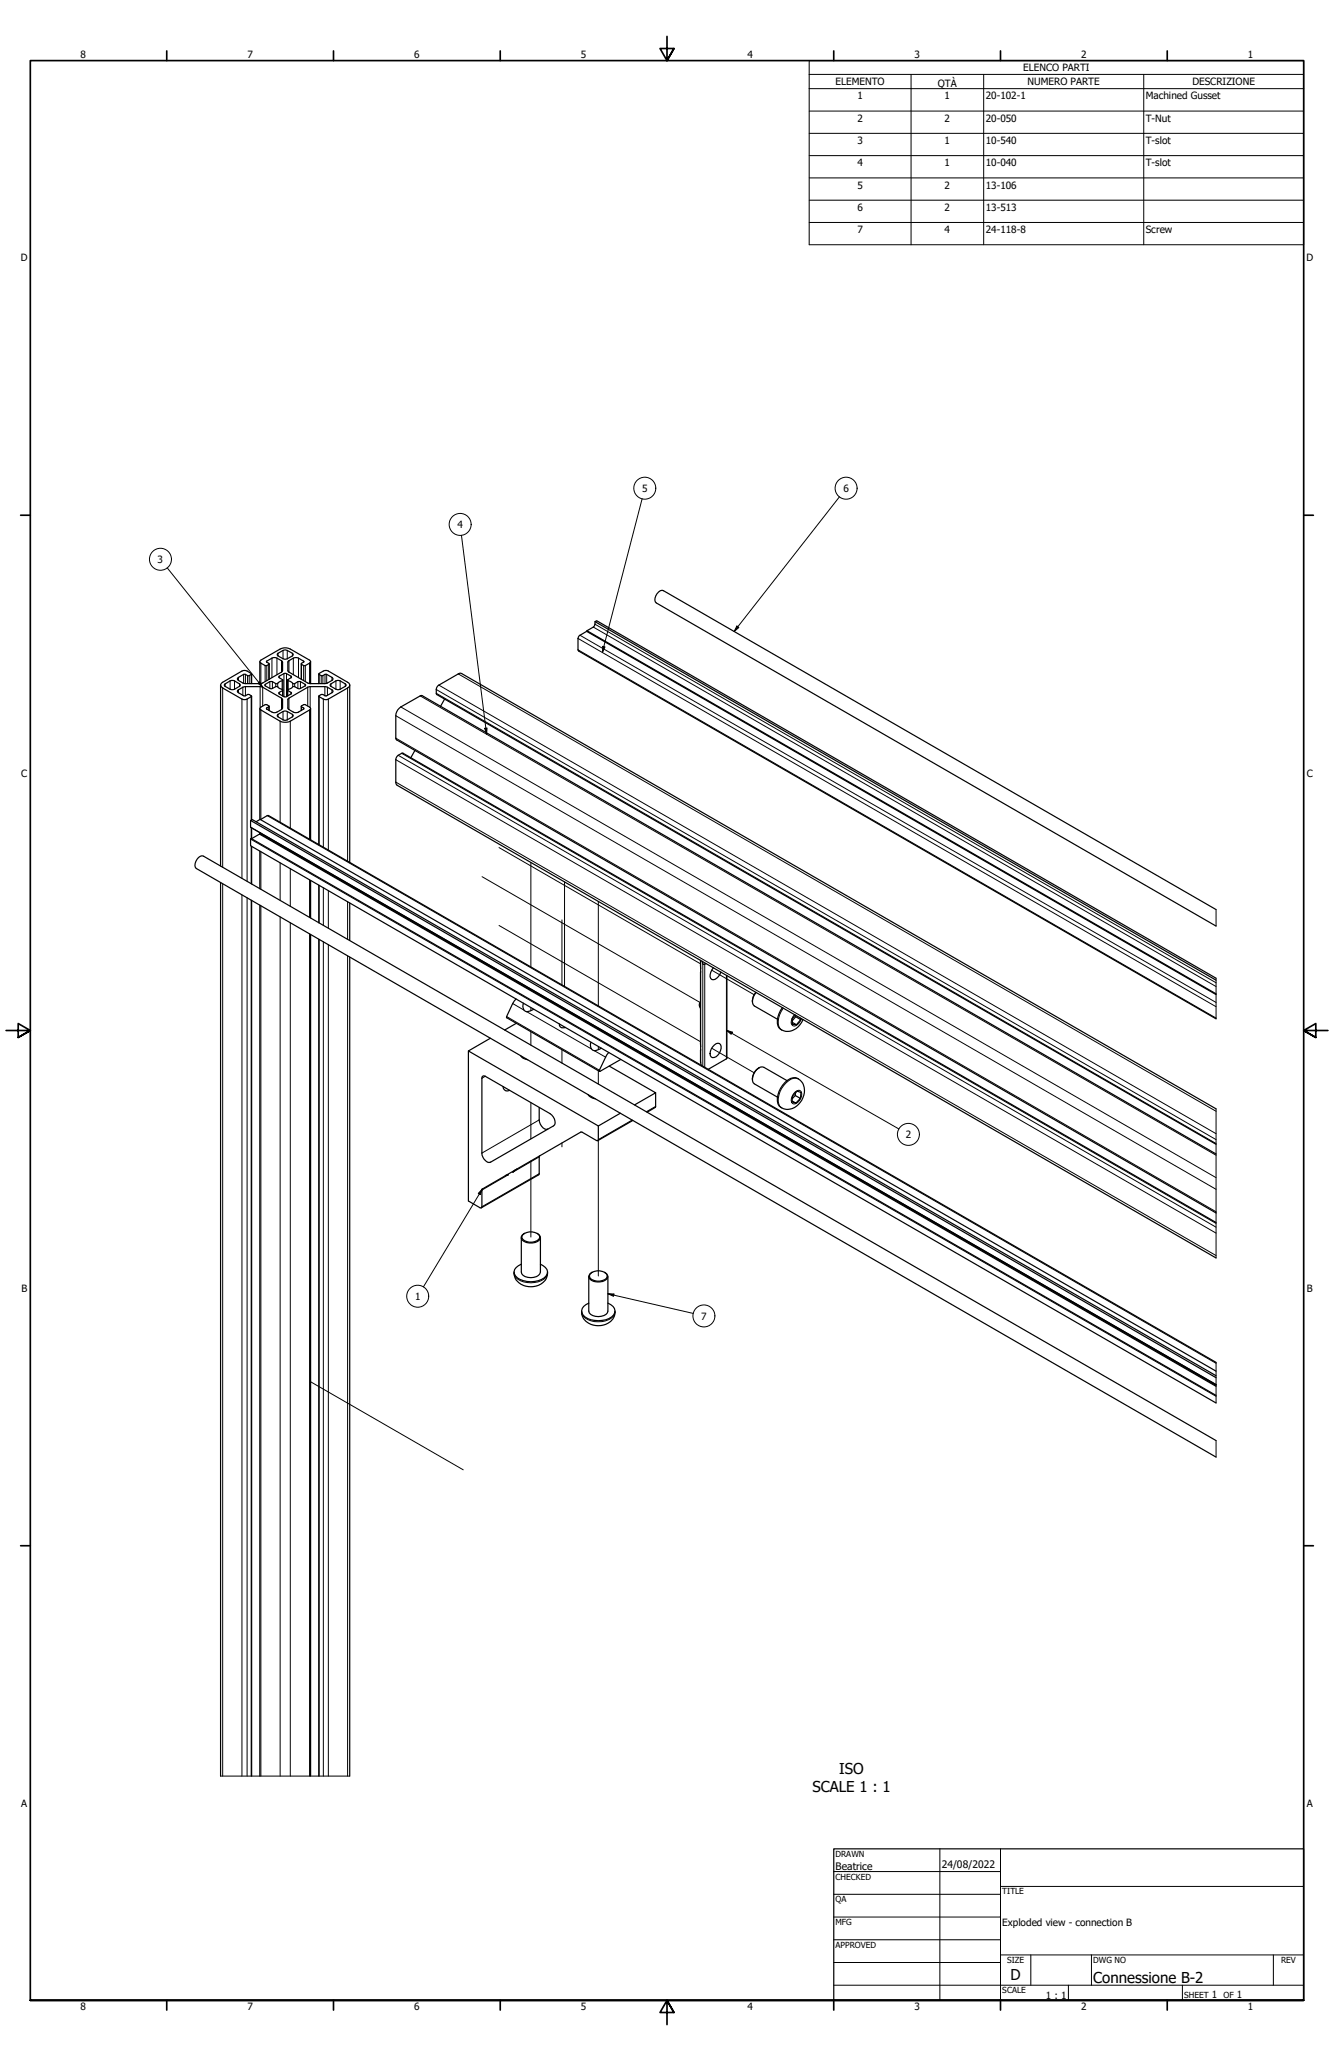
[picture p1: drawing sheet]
<svg xmlns="http://www.w3.org/2000/svg" width="559mm" height="864mm" viewBox="0 0 559 864" stroke-linecap="round" stroke-linejoin="round" font-family="sans-serif">
<!-- layer: Aggiustamento traccia (ANSI) -->
<g fill="none" stroke="#000" stroke-width=".42">
<path d="M209 355.2l84.4 48.7M201.9 367.3l91.3 52.8M222.4 361.4v43.7M236.5 369.5v43.8M250.6 377.7v43.7M209 387.8l84.4 48.7M235.4 385.4v27.3M298.1 406.5l17.8 10.3M222.4 422.1v1.4M222.4 432.3v5.6M235.4 439.9v5.6M250.6 438.5v1.3"/>
<path d="M298.1 439.2l17.8 10.3M250.6 448.6v5.6M222.4 462v15.2M235.4 478.9v1.7M250.6 477.8v56.9M222.4 486.5v31.9M130.1 579l64 36.9"/>
</g>
<!-- layer: Visibile sottile (ANSI) -->
<g fill="none" stroke="#000" stroke-width=".42">
<path d="M109.3 277.9v8.5M111.1 278.9v6.7M111.7 277.1v.3M111.8 278.9v6.3M112.6 278.4v6.3M113.9 275.8v8.2M116 275.8v6.9M116.5 273.7v1.1M117.9 276.9v4.7M118.6 272.5v3.5M120.3 272.5v3.5M121 276.9v4.7"/>
<path d="M122.5 273.7v1.1M122.9 275.8v6.9M125 275.8v8.2M126.3 278.4v6.3M127.2 277.1v.3M127.2 278.9v6.3M127.9 278.9v6.7M129.7 277.9v8.5M242.1 267.5l267.3 154.3M242.1 272.3l267.3 154.3M243 266.2l266.4 153.9M248.5 262.8l260.9 150.6"/>
<path d="M249.2 261.6l260.2 150.2M93.3 288.3v75.1M94.3 286.6v1M96.4 285.3v3.5M98.2 285.3v3.5M99.9 283.8v1.3M99.9 289.1v1.2M100.3 286.6v1M101.3 292.9v75.1M101.7 288v3.4M102 282.6v3.7M102.8 282.6v3.8"/>
<path d="M102.8 287.7v3.8M103.5 292.9v76.4M103.7 283.1v3.3M104.4 283.1v3.3M105.2 282.6v3.8M105.2 291.9v51.7M109 287.7v8.8M109.3 297.5v45.8M110 288v7.8M111.1 286.8v.6M111.7 296.7v.4M112.6 296.2v1.4"/>
<path d="M113 285.6v2.9M114.1 285.6v2.9M115.5 286.4v1.3M116.3 286.3v1.5M116.5 299.3v1.1M117 283.3v.7M117 290.1v.7M117.9 292.5v4.8M118.2 285.2v3.7M118.4 289.4v2.2M118.6 298.1v3.5M118.9 282.3v9.6"/>
<path d="M120 282.3v9.6M120.3 298.1v3.5M120.6 289.4v2.2M120.7 285.2v3.7M121 292.5v4.8M121.9 283.3v.7M121.9 290.1v.7M122.5 299.3v1.1M122.6 286.3v1.5M123.4 286.4v1.3M124.8 285.6v2.9M125.9 285.6v2.9"/>
<path d="M126.3 296.2v1.4M127.2 296.7v.4M127.8 286.8v.6M128.9 288v7.8M129.7 297.5v54.1M129.9 287.7v8.8M133.7 282.6v3.8M133.7 291.9v62M134.6 283.1v3.3M135.3 283.1v3.3M135.4 292.9v62.1M136.1 287.7v3.8"/>
<path d="M136.1 282.6v3.8M136.8 282.6v3.7M137.2 288v3.4M137.5 292.9v63.3M138.6 286.6v1M139.1 283.8v1.3M139.1 289.1v1.2M140.7 285.3v3.5M142.5 285.3v3.5M144.7 286.6v1M145.6 288.3v72.6M165.8 299.9l343.6 198.4"/>
<path d="M167.9 296.2l341.5 197.3M176 291.6l333.4 192.5M182.8 290.5l326.6 188.7M182.8 288.9l326.6 188.6M183.8 287.1l325.6 187.9M192 282.4l317.4 183.2M117.3 302.2v42.3M121.6 302.2v44.8M165.8 318.3l343.6 198.4M165.8 309.3l343.6 198.4M166.8 316.5l342.6 197.7M168.3 315.7l341.1 196.9"/>
<path d="M165.8 327.7l343.6 198.4M105 351.6l404.4 233.5M105 346.6l404.4 233.5M105.2 346.8v4.5M105.2 354.6v15.7M109.3 356.9v15.7M112 341.8l397.4 229.4M93.3 370.3v373.9M101.3 375v369.2M103.5 376.2v368M105.2 377.2v367M109.3 379.5v364.7"/>
<path d="M117.3 361.6v15.7M121.6 364v15.7M129.7 368.7v15.7M133.7 371v15.7M135.4 372v15.7M137.5 373.3v15.6M145.6 377.9v15.7M117.3 384.2v360M121.6 386.7v357.5M129.7 391.3v352.9M133.7 393.6v350.6M135.4 394.7v349.5"/>
<path d="M137.5 395.9v348.3M509.4 381.1v6.9M145.6 400.6v343.6M293.5 402.5v3.3M293.5 407.2v31.3M294.4 403.9v42.8M295.2 404v43.2M304.3 408.7v35M509.4 409.9v17M212.2 426l38.9 22.4M214.8 420.5l4.7 2.7M220.7 423.9l27.1 15.6"/>
<path d="M293.5 439.9v5.4M328.1 422.4a8.1 8.1 0 0 0-1.3 8.6l.6 .5M332.8 425.1a3.5 3.5 0 0 0-.8 4.7 3.4 3.4 0 0 0 3.7-3M203.3 451l-1.4 .8M248.9 440.2l4.8 2.8M333.2 457.5l1.5-.7a2.63 2.63 0 0 1 .1 4.4 1.95 1.95 0 0 1-3.2 .7 4.2 4.2 0 0 1 1.6-4.4zM334.4 452.1a5.3 5.3 0 0 0-6.1 2.8 8.5 8.5 0 0 0-1.6 8.7l.7 .6M225.9 469.3l-24 13.9M264.8 469.3l-14.2 8.2M274.6 463.6l-3.8 2.2M509.4 464.6v62.5M212.9 492.3l-11 6.4"/>
<path d="M225.9 484.8l-11.1 6.4M225.9 491.8l-24 13.9M215.3 533.5a5.3 5.3 0 0 0 5.5 3.9 8.3 8.3 0 0 0 8.4-3l.2-.9M243.6 549.8a5.5 5.5 0 0 0 5.4 4 8.4 8.4 0 0 0 8.4-3.1l.2-.9M509.4 570.9v9.3M509.4 580.2v7.7M509.4 603.6v7M92.4 744.2h54.1"/>
</g>
<!-- layer: Visibile (ANSI) -->
<g fill="none" stroke="#000" stroke-width=".51">
<path d="M108.8 277.2v9.2M112.8 278.2v6.4M116.5 273.7l2.6-1.3a5.3 5.3 0 0 1 3.7 1.7v.3a5.1 5.1 0 0 1-3.7 1.8l-2.6-1.4-.4-.4zM126.2 278.2v6.4M130.1 277.2v9.2M245.7 264.5l-2.7 1.7-.7 .8-.2 5.3 .3 .5 267 154.1M245.9 264.3l-.2 .2 263.7 152.3M249.2 260.5a2.25 2.25 0 0 1-.7 2.3l-2.6 1.5 263.5 152.1M92.4 287.1v75.8M92.8 286.3l9.1-5.3a3.7 3.7 0 0 1 3.3 1.2v.4l-1.2 .6-1.2-.6h-.8l-2.1 1.2-.5 .7a3.8 3.8 0 0 0 2.8 1.9h7.3l8.4-4.8 .5-.6v-3.6l-.5-.5a4 4 0 0 0-3.5-1.3l-2.7 1.5v.3l1.1 .8-1 .7h-.7l-1.8-1-.5-.7 .5-.6 8-4.6a4.5 4.5 0 0 1 4.3 0l8.1 4.6 .4 .6-.4 .7-1.8 1h-.7l-1-.7 1.2-1-2.9-1.6a3.9 3.9 0 0 0-3.5 1.3l-.4 .5v4l8.3 4.8 1 .2h6.8l2.7-1.6 .1-.3-.4-.7-2.3-1.2h-.7l-1.2 .6-1.2-.6v-.4a3.5 3.5 0 0 1 3.8-1l8.7 5.1 .3 1-.9 1-8.5 4.8a3.9 3.9 0 0 1-3.4-1.2v-.4l1.2-.5 1.6 .7 .3-.2 2.6-1.5v-.7l-2.7-1.5h-7.4l-8.7 5v3.9a3.8 3.8 0 0 0 2.8 1.9l1.6-.2 2.2-1.3v-.4l-1-.7 1-.7h.7l1.8 1 .4 .6-.4 .6-8.1 4.7-1.6 .4-2.7-.4-8-4.7-.5-.6 .5-.6 1.8-1h.7l1 .7-1.1 .7v.4l2.7 1.5a4 4 0 0 0 3.5-1.3l.5-.6v-3.6l-.5-.6-8.4-4.7h-7.3a3.8 3.8 0 0 0-2.8 1.9l.1 .3 2.5 1.5 .4 .2 1.6-.7 1.2 .5v.4a3.5 3.5 0 0 1-3.9 1l-8-4.6a1.24 1.24 0 0 1-.5-2zM94.3 286.6l2.7-1.5a4.9 4.9 0 0 1 3.6 1.8v.4a5 5 0 0 1-3.6 1.7l-2.7-1.4-.3-.3zM105.4 282.4v4"/>
<path d="M105.4 291.7v51.8M108.8 296.9v46.5M111.1 286.8l2.3-1.2 2.7 .9 2.4-1.6-1.7-1.1 .2-.5 2.6-1.2 2.5 1.5-1.6 1.5 1 .4 1.3 1 2-.9h1.1l1.9 1.2 .2 .4-2.5 1.4-2.7-.9-2.4 1.5 1.5 .9 .2 .5-2.1 1.3-.7 .1-2.5-1.4 .2-.5 1.4-.7v-.4l-2.3-1.3-2.7 .9-2.3-1.2zM112.8 296v1.8M116.5 299.3l2.6-1.4a5.3 5.3 0 0 1 3.7 1.8v.3a5.1 5.1 0 0 1-3.7 1.8l-2.6-1.4-.4-.4zM118.5 285v6.7M120.4 285v6.7M126.2 296v1.8M130.1 296.9v55M133.5 282.4v4M133.5 291.7v62.2M138.6 286.6l2.7-1.5a5.1 5.1 0 0 1 3.7 1.8v.4a5.3 5.3 0 0 1-3.7 1.7l-2.7-1.4-.3-.3z"/>
<path d="M146.5 287.1v74.3M186.2 292.9l-1.7 3.1M173.8 314.5l-1.7 3M105 343.8v2.9l404.4 233.5M105.4 346.9v4.5l3.3-1.9 400.7 231.4M105.4 354.6v15.8M107.3 344.3l1.7-1 400.4 231.2M108.7 349.5l.1-.3 400.6 231.3M108.8 348.9v.3l.4-.1M108.8 356.6v15.8M109.2 343.4l2.8-1.6h.5l396.9 229.1M92.4 369.8v374.4"/>
<path d="M105.4 377.3v366.9M108.8 379.3v364.9M130.1 368.9v15.7M133.5 370.9v15.8M146.5 378.4v15.7M130.1 391.5v352.7M133.5 393.6v350.6M509.4 381.1l-231.5-133.6a3.4 3.4 0 0 0-3.6 4l.7 1.2 234.4 135.3M146.5 401.1v343.1M216.2 418.6l-1.4 1.9-2.6 5.5 .1 .5 38.8 22.4M293.4 402.4v42.5l.4 1.5M293.4 419.7l-.5 1.4 .5 1.4"/>
<path d="M294.1 402.8l.5 1.3 1.1-.4M298.8 405.5a3.7 3.7 0 0 0-.7 4.9 3.6 3.6 0 0 0 3.8-3.1M304.5 408.7v34.8l-7.8 4.6M316.7 415.8a5.5 5.5 0 0 0-1.5 3.9M316.7 415.9a4.3 4.3 0 0 0-.7 5.6l9.7 5.6M509.4 409.9l-259.5-149.8-.7 .4 260.2 150.2M205.4 435l-9.2 5.4M216.2 428.8l-4.8 2.8M219.3 420.4a2.31 2.31 0 0 0 .4 3.1 2.31 2.31 0 0 0 3.1-.2l.8-.4M234.4 429.1a1.54 1.54 0 0 0 .7 1.5 1.54 1.54 0 0 0 1.7-.1M234.4 429.1v.5M247.5 436.8a2.32 2.32 0 0 0 .6 3 2.32 2.32 0 0 0 3-.2l.8-.4"/>
<path d="M299.2 437.9l1.5-.8a1.59 1.59 0 0 1 1.4 2.2 4.2 4.2 0 0 1-3.6 3.9 2.79 2.79 0 0 1 0-4.5zM327.7 422.2a8.2 8.2 0 0 0-1.4 8.5 6 6 0 0 0 9.6-2.4l.5-1.1M333.1 425.3l-1.2 1.6v2.4l1.7 .1-1.7-1M333.3 425.4v.6l2.1 1.2-1.8 2.2M333.3 426l-1.4 1.7M335.4 426.7v.5M196.2 440.4l54.4 31.4v5.7l-.3 .5-7-3.7-41.4 24v7.4l-.4 .5-5.3-3zM201.9 451.2l.8-.4 .6 .2 27.1 15.7a4.2 4.2 0 0 1 1.9 4.6l-26.8 15.7a3.5 3.5 0 0 1-3.6-3.8zM210.7 455.3a1.85 1.85 0 0 0 2.8 1.6M218.1 442.3a3.8 3.8 0 0 0 2.9 1.8M246.3 458.7a4.5 4.5 0 0 0 3.1 1.7M255 441l-1.3 2-2.6 5.4v.5l8.9-5"/>
<path d="M255.2 446.7l19.4 11.2-8.8 5.1M274.6 457.9v6l-3.5 2.1M318 447.4a5.6 5.6 0 0 0-2.8 4.9M328.9 453.5a4.2 4.2 0 0 1 6.2-.9 7.4 7.4 0 0 1-2.2 11.5 4.6 4.6 0 0 1-7.3-2.7 10.5 10.5 0 0 1 3.3-7.9zM329.7 452.8l-9.7-5.6a4.4 4.4 0 0 0-4.8 4.6l.3 1.8 .5 .6 9.7 5.5M333.1 459l-1.2 1.3M333.2 457.9l-.1 1.1 2.2 1.2-1.9 2-1.6-.9M225.9 464.1v5.2a4.3 4.3 0 0 0 3 4l.6-.2M259.8 466.5l-9.2 5.3M265 469.5l-14.6 8.5M335.3 460.2l.2-2.4-1.6-.6-1.9 2-.3 2.5 1.7 .5M509.4 464.6l-316-182.3-.4-.2-1 .3-8.6 5a3.5 3.5 0 0 0-.6 3.4l326.6 188.7"/>
<path d="M211.9 492.5l1-.2-1.3 .3M216.5 489.8l-1.7 1.4 1-1M226.1 484.3l-.4 8-24.1 13.8M509.4 483.6l-332.6-192.1-.8 .1-8.1 4.6a4.5 4.5 0 0 0-2.1 3.7v9.4l.3 .7 343.3 198.3M218.4 518.5v14.5a4 4 0 0 0 5.2 2.2 2.99 2.99 0 0 0 2.8-2.2v-14.5M219 517.3a4.9 4.9 0 0 1 7.1 .7 3.3 3.3 0 0 1-4.4 2.5 2.96 2.96 0 0 1-3.1-2.5zM219.7 516.8a1.75 1.75 0 0 0-1.4 1.6 1.75 1.75 0 0 0 1.2 1.8 5.4 5.4 0 0 0 6.8-1.3 2 2 0 0 0-1.3-2.1M509.4 512.3l-340.6-196.7-.5 .1a3.1 3.1 0 0 0-2.5 2.6v9.4l.6 1.4 343 198M215.3 533a6.5 6.5 0 0 0 8.1 6.1 5.9 5.9 0 0 0 6-6.1M218.4 529.7a3.8 3.8 0 0 0-2.9 4.1 7.2 7.2 0 0 0 6.9 3.3 7.2 7.2 0 0 0 6.8-3.3 2.92 2.92 0 0 0-1.7-3.4l-1.1-.7M246.6 534.9v14.5a4.1 4.1 0 0 0 5.2 2.2 2.86 2.86 0 0 0 2.8-2.2v-14.5M247.3 533.7a4.8 4.8 0 0 1 7 .7 3.2 3.2 0 0 1-4.2 2.4 2.85 2.85 0 0 1-3.1-2.4z"/>
<path d="M248 533.1a1.78 1.78 0 0 0-1.3 1.7 1.78 1.78 0 0 0 1.1 1.7 5.3 5.3 0 0 0 6.8-1.3 2.06 2.06 0 0 0-1.3-2.1M243.6 549.4a6.4 6.4 0 0 0 8.1 6 5.9 5.9 0 0 0 5.9-6M246.6 546a3.7 3.7 0 0 0-2.8 4.1 6.9 6.9 0 0 0 6.8 3.3 6.9 6.9 0 0 0 6.9-3.3 3.4 3.4 0 0 0-2.9-4.1M509.4 576.5l-403.7-233.1-.7 .4 404.4 233.5M509.4 584.7l-404.4-233.3v3l404.4 233.5M509.4 603.6l-424.1-244.8a3.4 3.4 0 0 0-3.6 4l.5 1.1 427.2 246.7"/>
</g>
<!-- layer: Simbolo (ANSI) -->
<g fill="none" stroke="#000" stroke-width=".42">
<path d="M339 31.2v-5.8h207.1v5.8M339 31.2h207.1v5.9M339 31.2v71.4h207.1v-65.5M339 37.1h207.1M381.6 31.2v71.4M412.1 31.2v71.4M479.1 31.2v71.4M339 46.5h207.1M339 55.9h207.1M339 65.2h207.1M339 74.5h207.1M339 83.9h207.1"/>
<path d="M339 93.2h207.1M269 209l-16.7 64.4M351.7 208.2l-44.2 56.4M70 237.9l40 50.1M193.3 224.3l10.5 83.3M252.5 270.8l.9 .3-1.1 2.3zM308.7 262.3l.8 .7-2 1.6zM108.1 286.3l.7-.6 1.2 2.3zM203 305.2l1-.1-.2 2.5zM304.3 431.7l2.5 .8-.5 .9zM304.3 431.7l72.3 41.4M202.1 498.2l-.9 2.4-.9-.5z"/>
<path d="M202.1 498.2l-24.7 41M254.6 542.1l2.6 .1-.2 1zM254.6 542.1l35.8 8.3"/>
<circle cx="192.8" cy="219.7" r="4.6"/>
<circle cx="270.1" cy="204.6" r="4.6"/>
<circle cx="354.4" cy="204.6" r="4.6"/>
<circle cx="67.2" cy="234.3" r="4.6"/>
<circle cx="380.5" cy="475.3" r="4.6"/>
<circle cx="175" cy="543.1" r="4.6"/>
<circle cx="294.9" cy="551.4" r="4.6"/>
</g>
<!-- layer: Border (ANSI) -->
<g fill="none" stroke="#000" stroke-width=".7">
<path d="M279.4 15.2v10.2l-2.9-5.1h5.8l-2.9 5.1 2.9-5.1M69.8 21.3v4.1M139.7 21.3v4.1M209.5 21.3v4.1M349.2 21.3v4.1M419.1 21.3v4.1M488.9 21.3v4.1M8.6 215.9h4.1M546.1 215.9h4.1M2.5 431.8h10.2l-5.1-2.9v5.8l5.1-2.9-5.1 2.9M556.3 431.8h-10.2l5.1-2.9v5.8l-5.1-2.9 5.1 2.9M8.6 647.7h4.1"/>
<path d="M546.1 647.7h4.1M12.7 838.2v-812.8h533.4v812.8h-533.4h533.4M69.8 838.2v4.1M139.7 838.2v4.1M209.5 838.2v4.1M349.2 838.2v4.1M419.1 838.2v4.1M488.9 838.2v4.1M282.3 843.3l-2.9-5.1 2.9 5.1h-5.8l2.9-5.1v10.2"/>
</g>
<!-- layer: Titolo (ANSI) -->
<g fill="none" stroke="#000" stroke-width=".42">
<path d="M393.7 774.7v63.5M419.1 774.7v63.5M349.2 784.2h69.9M349.2 793.7h69.9M419.1 790.4h127M349.2 803.3h69.9M349.2 812.8h69.9M419.1 819.1h127M431.8 819.1v12.7M457.2 819.1v12.7M533.4 819.1v12.7M349.2 831.8h196.9"/>
<path d="M349.2 822.3h69.9M447.5 831.8v6.4M495.3 831.8v6.4"/>
</g>
<path d="M349.2 774.7h196.9v63.5h-196.9z" fill="none" stroke="#000" stroke-width=".51"/>
<!-- layer: Simbolo (ANSI) -->
<g fill="#000">
<path d="M252.5 270.8l.9 .3-1.1 2.3z" fill-rule="evenodd"/>
<path d="M308.7 262.3l.8 .7-2 1.6z" fill-rule="evenodd"/>
<path d="M108.1 286.3l.7-.6 1.2 2.3z" fill-rule="evenodd"/>
<path d="M203 305.2l1-.1-.2 2.5z" fill-rule="evenodd"/>
<path d="M304.3 431.7l2.5 .8-.5 .9z" fill-rule="evenodd"/>
<path d="M202.1 498.2l-.9 2.4-.9-.5z" fill-rule="evenodd"/>
<path d="M254.6 542.1l2.6 .1-.2 1z" fill-rule="evenodd"/>
</g>
<g font-size="6.3">
<text x="351.5" y="743.5">ISO</text>
<text x="340.4" y="751">SCALE 1 : 1</text>
<text x="423.3" y="829.7">D</text>
<text x="458" y="831">Connessione B-2</text>
</g>
<g font-size="4.3">
<text x="350" y="783.4">Beatrice</text>
<text x="394.5" y="782.8">24/08/2022</text>
</g>
<g font-size="4.2">
<text x="33.8" y="24.4">8</text>
<text x="103.6" y="24.4">7</text>
<text x="173.5" y="24.4">6</text>
<text x="243.3" y="24.4">5</text>
<text x="313.2" y="24.4">4</text>
<text x="383" y="24.4">3</text>
<text x="428.6" y="29.8">ELENCO PARTI</text>
<text x="452.9" y="24.4">2</text>
<text x="522.7" y="24.4">1</text>
<text x="350" y="35.8">ELEMENTO</text>
<text x="430.5" y="35.8">NUMERO PARTE</text>
<text x="499.5" y="35.8">DESCRIZIONE</text>
<text x="359.2" y="41.6">1</text>
<text x="392.9" y="36.3">QTÀ</text>
<text x="395.7" y="41.6">1</text>
<text x="412.9" y="41.7">20-102-1</text>
<text x="480" y="41.7">Machined Gusset</text>
<text x="359.2" y="51">2</text>
<text x="395.7" y="51">2</text>
<text x="412.9" y="51">20-050</text>
<text x="480" y="50.9">T-Nut</text>
<text x="359.2" y="60.3">3</text>
<text x="395.7" y="60.3">1</text>
<text x="412.9" y="60.3">10-540</text>
<text x="480" y="60.3">T-slot</text>
<text x="359.2" y="69.6">4</text>
<text x="395.7" y="69.7">1</text>
<text x="412.9" y="69.7">10-040</text>
<text x="480" y="69.7">T-slot</text>
<text x="359.2" y="79">5</text>
<text x="395.7" y="79">2</text>
<text x="412.9" y="79">13-106</text>
<text x="359.2" y="88.3">6</text>
<text x="395.7" y="88.3">2</text>
<text x="412.9" y="88.3">13-513</text>
<text x="359.2" y="97.7">7</text>
<text x="395.7" y="97.7">4</text>
<text x="412.9" y="97.7">24-118-8</text>
<text x="480" y="97.7">Screw</text>
<text x="8.8" y="109.5">D</text>
<text x="547.2" y="109.5">D</text>
<text x="269" y="206.1">5</text>
<text x="353.3" y="206.1">6</text>
<text x="191.6" y="221.3">4</text>
<text x="66" y="235.9">3</text>
<text x="8.9" y="325.4">C</text>
<text x="547.4" y="325.4">C</text>
<text x="379.4" y="476.9">2</text>
<text x="9" y="541.3">B</text>
<text x="173.9" y="544.7">1</text>
<text x="547.4" y="541.3">B</text>
<text x="293.7" y="553">7</text>
<text x="8.9" y="757.2">A</text>
<text x="547.4" y="757.2">A</text>
<text x="419.9" y="807">Exploded view - connection B</text>
<text x="438.1" y="837.4">1 : 1</text>
<text x="507.6" y="837.4">1</text>
<text x="518.2" y="837.4">1</text>
<text x="33.8" y="842.3">8</text>
<text x="103.6" y="842.3">7</text>
<text x="173.5" y="842.3">6</text>
<text x="243.3" y="842.3">5</text>
<text x="313.2" y="842.3">4</text>
<text x="383" y="842.3">3</text>
<text x="452.9" y="842.3">2</text>
<text x="522.7" y="842.3">1</text>
</g>
<g font-size="3.5">
<text x="350" y="778">DRAWN</text>
<text x="350" y="787.6">CHECKED</text>
<text x="350" y="797.1">QA</text>
<text x="419.9" y="793.7">TITLE</text>
<text x="350" y="806.6">MFG</text>
<text x="350" y="816.2">APPROVED</text>
<text x="421.9" y="822.5">SIZE</text>
<text x="458" y="822.5">DWG NO</text>
<text x="536.6" y="822.5">REV</text>
<text x="419.9" y="835.2">SCALE</text>
<text x="496.1" y="837.4">SHEET</text>
<text x="512.6" y="837.4">OF</text>
</g>
</svg>
